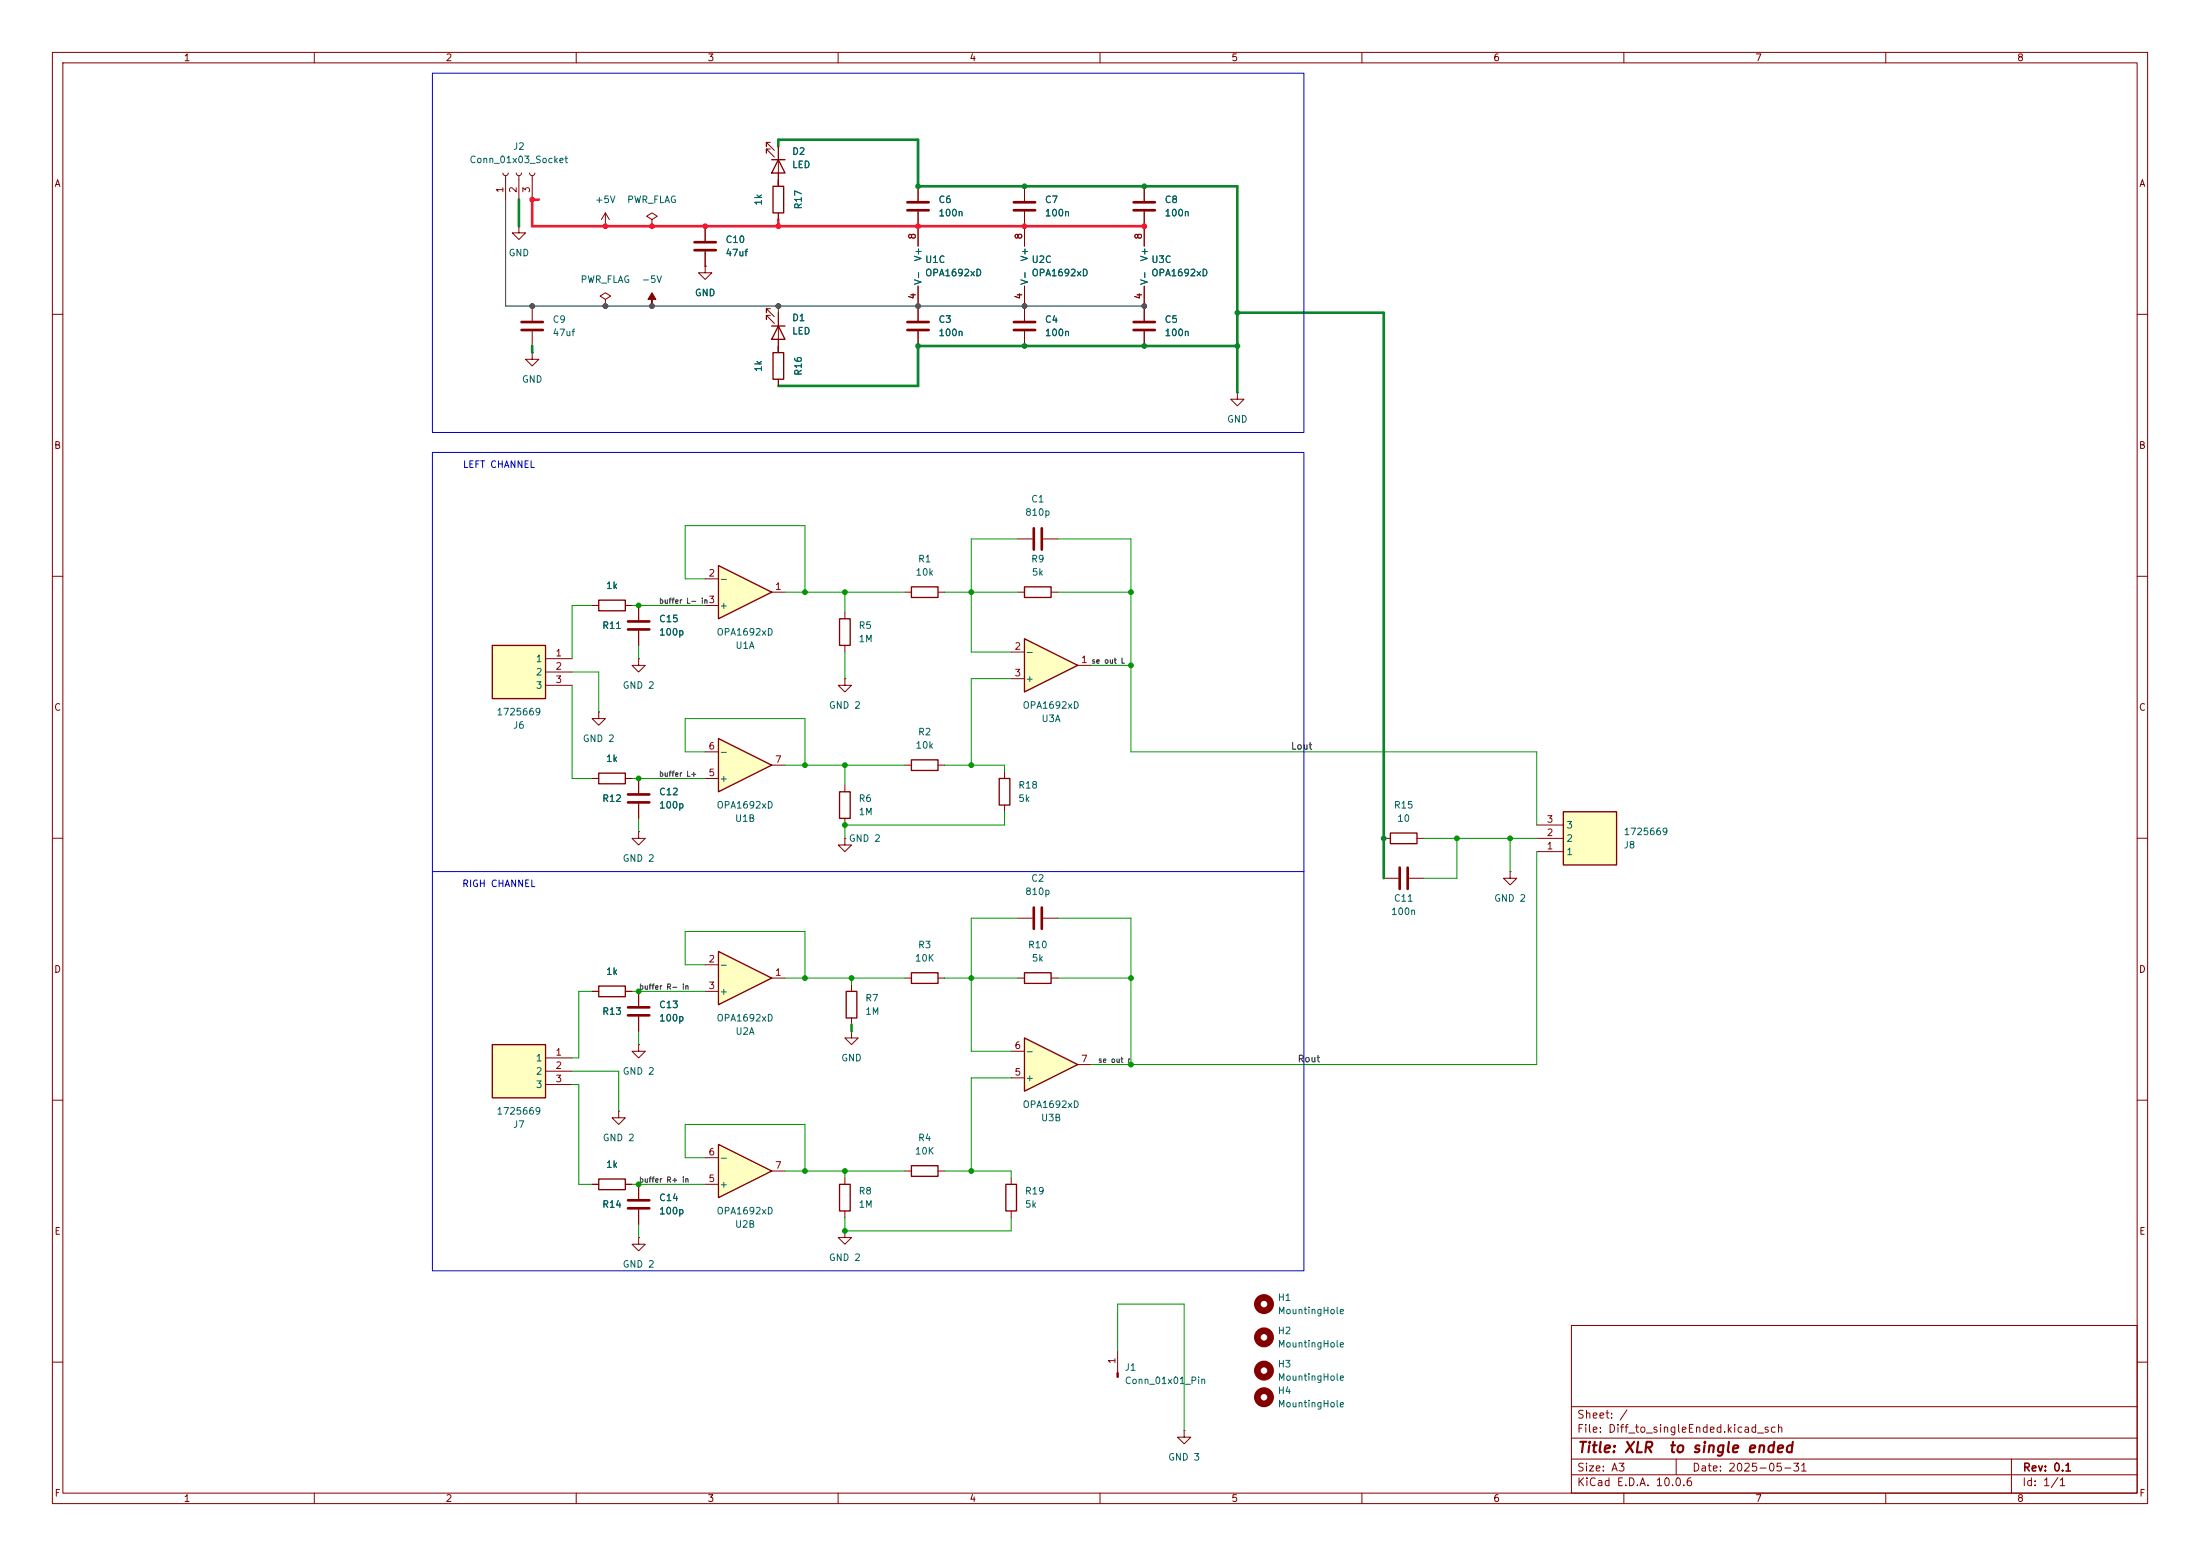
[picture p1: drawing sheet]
<svg xmlns="http://www.w3.org/2000/svg" width="420mm" height="297mm" viewBox="0 0 420 297" stroke-linecap="round" stroke-linejoin="round" font-family="sans-serif">
<g fill="none" stroke="#840000" stroke-width=".19">
<path d="M10 10h400v277h-400zM12 12h396v273h-396zM60 10v2M110 10v2M160 10v2M210 10v2M260 10v2M310 10v2M360 10v2M96 33l.2 .4 .3 .1 .4-.1 .1-.4M96.5 33.5v4.6M98.6 33l.1 .4 .4 .1 .3-.1 .2-.4"/>
<path d="M99.1 33.5v4.6M101.1 33l.1 .4 .4 .1 .4-.1 .1-.4M101.6 33.5v4.6M99.1 43.2v1.3h1.2l-1.2 1.2-1.3-1.2h1.3M99.1 43.2h.1M115.6 43.2h.1M115.6 40.6l-.8 1.3M115.6 40.6l.7 1.3M115.6 40.6v2.6M124.5 41.9l1-.6-1-.7-1.1 .7 1.1 .6v1.3M124.5 43.2h.1M195.6 43.2v3.8"/>
<path d="M195.6 54.6v3.8M218.4 43.2v3.8M218.4 54.6v6.6M10 60h2M218.4 63.2v2.8M408 60h2M10 110h2M161.3 116.8v1.3M408 110h2M161.3 123.2v1.3M10 160h2M408 160h2"/>
<path d="M10 210h2M408 210h2M300 253h108v32h-108zM10 260h2M300 278.5h108M300 274.5h108M300 268.5h108M320 278.5v3M384 278.5v6.5M408 260h2M60 285v2M110 285v2"/>
<path d="M160 285v2M210 285v2M260 285v2M300 281.5h108M310 285v2M360 285v2"/>
</g>
<path d="M216.4 61.5h4.1M216.4 63h4.1" fill="none" stroke="#840000" stroke-width=".51"/>
<path d="M160.3 118.1h2v5.1h-2z" fill="none" stroke="#840000" stroke-width=".25"/>
<path d="M195.6 121.9l10.1 5.1-10.1 5.1z" fill="#ffffc2"/>
<path d="M195.6 112h5.1v2h-5.1zM195.6 121.9l10.1 5.1-10.1 5.1z" fill="none" stroke="#840000" stroke-width=".25"/>
<g fill="none" stroke="#840000" stroke-width=".19">
<path d="M134.6 50.8v1.3h1.3l-1.3 1.2-1.3-1.2h1.3M134.6 50.8h.1M236.2 74.9v1.3h1.3l-1.3 1.3-1.3-1.3h1.3M236.2 74.9h.1M194.3 113h1.3M200.7 113h1.2M193 124.5h2.6M193 129.5h2.6M205.7 127h2.6M118.1 212.1v1.3h1.3l-1.3 1.2-1.3-1.2h1.3M118.1 212.1h.1M121.9 236.2v1.3h1.3l-1.3 1.3-1.3-1.3h1.3"/>
<path d="M121.9 236.2h.1"/>
</g>
<path d="M94 199.4h10.1v10.2h-10.1z" fill="#ffffc2"/>
<path d="M94 199.4h10.1v10.2h-10.1z" fill="none" stroke="#840000" stroke-width=".25"/>
<path d="M104.1 201.9h5.1M104.1 204.5h5.1M104.1 207h5.1" fill="none" stroke="#840000" stroke-width=".19"/>
<path d="M137.2 141l10.1 5.1-10.1 5z" fill="#ffffc2"/>
<path d="M137.2 141l10.1 5.1-10.1 5z" fill="none" stroke="#840000" stroke-width=".25"/>
<path d="M121.9 125.7v1.3h1.3l-1.3 1.3-1.3-1.3h1.3M121.9 125.7h.1M134.6 148.6h2.6M134.6 143.5h2.6M147.3 146.1h2.6M121.9 199.4v1.3h1.3l-1.3 1.2-1.3-1.2h1.3M121.9 199.4h.1" fill="none" stroke="#840000" stroke-width=".19"/>
<path d="M94 123.2h10.1v10.2h-10.1z" fill="#ffffc2"/>
<path d="M147.3 30.5h2.6M147.6 35.6h2v5h-2zM148.6 30.5l1.3 2.5h-2.6zM147.3 62.2h2.6M147.6 67.3h2v5.1h-2zM148.6 62.2l1.3 2.6h-2.6zM114.3 114.6h5.1v2h-5.1zM174 112h5.1v2h-5.1zM94 123.2h10.1v10.2h-10.1zM174 145h5.1v2.1h-5.1z" fill="none" stroke="#840000" stroke-width=".25"/>
<g fill="none" stroke="#840000" stroke-width=".19">
<path d="M147.1 27.2h-.8v.7v-.7l1.5 1.5M147.1 28.4h-.8v.8v-.8l1.5 1.6M148.6 27.9v7.7M175.3 35.6v2.8M195.6 35.6v2.8M218.4 35.6v2.8M101.6 58.4v2.8M134.6 43.2v2.8M134.6 48v2.8M147.1 58.9h-.8v.8v-.8l1.5 1.6M148.6 40.6v1.3M148.6 59.7v7.6"/>
<path d="M175.3 40.4v6.6M175.3 54.6v6.6M195.6 40.4v2.8M195.6 58.4v2.8M218.4 40.4v2.8M101.6 67.3v1.3h1.3l-1.3 1.3-1.3-1.3h1.3M101.6 67.3h.1M101.6 63.2v2.8M147.1 60.2h-.8v.8v-.8l1.5 1.5M148.6 72.4v1.3M175.3 63.2v2.8M195.6 63.2v2.8"/>
<path d="M113 115.6h1.3M119.4 115.6h1.2M121.9 115.6v2.8M172.7 113h1.3M179.1 113h1.2M194.3 102.9h2.8M199.1 102.9h2.8M104.1 125.7h5.1M104.1 128.3h5.1M104.1 130.8h5.1M114.3 135.9v1.3h1.3l-1.3 1.2-1.3-1.2h1.3M114.3 135.9h.1"/>
<path d="M121.9 120.4v2.8M161.3 129.5v1.3h1.3l-1.3 1.3-1.3-1.3h1.3M161.3 129.5h.1M121.9 158.8v1.2h1.3l-1.3 1.3-1.3-1.3h1.3M121.9 158.8h.1M172.7 146.1h1.3M179.1 146.1h1.2M288.3 166.4v1.2h1.3l-1.3 1.3-1.3-1.3h1.3M288.3 166.4h.1M161.3 234.9v1.3h1.3l-1.3 1.3-1.3-1.3h1.3M161.3 234.9h.1"/>
</g>
<g fill="none" stroke="#840000" stroke-width=".51">
<path d="M173.2 38.6h4.1M193.5 38.6h4.1M216.4 38.6h4.1M132.6 46.2h4.1M132.6 47.8h4.1M173.2 40.1h4.1M193.5 40.1h4.1M216.4 40.1h4.1M99.6 61.5h4M99.6 63h4M173.2 61.5h4.1M173.2 63h4.1"/>
<path d="M193.5 61.5h4.1M193.5 63h4.1M119.9 118.6h4.1M197.4 100.8v4.1M198.9 100.8v4.1M119.9 120.1h4.1"/>
</g>
<path d="M137.2 108l10.1 5-10.1 5.1z" fill="#ffffc2"/>
<path d="M137.2 108l10.1 5-10.1 5.1zM190.8 148.6h2v5.1h-2zM265.4 159h5.1v2h-5.1z" fill="none" stroke="#840000" stroke-width=".25"/>
<path d="M115.6 57.2l1-.7-1-.6-1 .6 1 .7v1.2M115.6 58.4h.1M124.5 58.4h.1M134.6 110.5h2.6M134.6 115.6h2.6M147.3 113h2.6M191.8 147.3v1.3M191.8 153.7v1.2M194.3 175.3h2.8M199.1 175.3h2.8M264.2 160h1.2M270.5 160h1.3" fill="none" stroke="#840000" stroke-width=".19"/>
<path d="M124.5 55.9l.7 1.3h-.7v1.2v-1.2h-.8z" fill="#840000" stroke="#840000" stroke-width=".19"/>
<path d="M197.4 173.2v4.1M198.9 173.2v4.1" fill="none" stroke="#840000" stroke-width=".51"/>
<path d="M298.4 154.9h10.2v10.2h-10.2z" fill="#ffffc2"/>
<path d="M298.4 154.9h10.2v10.2h-10.2z" fill="none" stroke="#840000" stroke-width=".25"/>
<path d="M293.4 157.5h5M264.2 167.6h2.8M269 167.6h2.8M293.4 162.6h5M293.4 160h5M213.4 257.8v4.2M226.1 273v1.3h1.2l-1.2 1.3-1.3-1.3h1.3M226.1 273h.1" fill="none" stroke="#840000" stroke-width=".19"/>
<path d="M267.2 165.6v4.1M268.7 165.6v4.1" fill="none" stroke="#840000" stroke-width=".51"/>
<path d="M213.2 262h.3v.9h-.3z" fill="#840000" stroke="#840000" stroke-width=".19"/>
<path d="M195.6 198.1l10.1 5.1-10.1 5.1z" fill="#ffffc2"/>
<path d="M114.3 147.6h5.1v2h-5.1zM160.3 151.1h2v5.1h-2zM114.3 188.2h5.1v2h-5.1zM161.5 189.2h2.1v5.1h-2.1zM174 185.7h5.1v2h-5.1zM195.6 185.7h5.1v2h-5.1zM195.6 198.1l10.1 5.1-10.1 5.1zM192 226.1h2.1v5h-2.1z" fill="none" stroke="#840000" stroke-width=".25"/>
<g fill="none" stroke="#840000" stroke-width=".19">
<path d="M113 148.6h1.3M119.4 148.6h1.2M121.9 148.6v2.8M121.9 153.4v2.8M161.3 149.9v1.2M161.3 156.2v1.3M161.3 160v1.3h1.3l-1.3 1.3-1.3-1.3h1.3M161.3 160h.1M113 189.2h1.3M119.4 189.2h1.2M121.9 189.2v2.8M121.9 194.1v2.8"/>
<path d="M162.6 196.9v1.2h1.2l-1.2 1.3-1.3-1.3h1.3M162.6 196.9h.1M162.6 188v1.2M162.6 194.3v1.3M172.7 186.7h1.3M179.1 186.7h1.2M194.3 186.7h1.3M200.7 186.7h1.2M193 205.7h2.6M193 200.7h2.6M205.7 203.2h2.6M193 224.8v1.3"/>
<path d="M193 231.1v1.3"/>
</g>
<g fill="none" stroke="#840000" stroke-width="1.3">
<circle cx="241.3" cy="255.3" r="1.27"/>
<circle cx="241.3" cy="248.9" r="1.27"/>
<circle cx="241.3" cy="261.6" r="1.27"/>
<circle cx="241.3" cy="266.7" r="1.27"/>
</g>
<path d="M119.9 153.2h4.1M119.9 151.6h4.1M119.9 193.8h4.1M119.9 192.3h4.1" fill="none" stroke="#840000" stroke-width=".51"/>
<path d="M137.2 218.4l10.1 5.1-10.1 5.1z" fill="#ffffc2"/>
<path d="M137.2 218.4l10.1 5.1-10.1 5.1z" fill="none" stroke="#840000" stroke-width=".25"/>
<path d="M134.6 226.1h2.6M134.6 221h2.6M147.3 223.5h2.6" fill="none" stroke="#840000" stroke-width=".19"/>
<path d="M137.2 181.6l10.1 5.1-10.1 5.1z" fill="#ffffc2"/>
<path d="M137.2 181.6l10.1 5.1-10.1 5.1zM114.3 225h5.1v2.1h-5.1zM160.3 226.1h2v5h-2zM174 222.5h5.1v2h-5.1z" fill="none" stroke="#840000" stroke-width=".25"/>
<g fill="none" stroke="#840000" stroke-width=".19">
<path d="M148.6 27.9v2.6M148.6 33v2.6M175.3 35.6v2.8M195.6 35.6v2.8M218.4 35.6v2.8M134.6 50.8h.1M134.6 43.2v2.8M134.6 48v2.8M148.6 40.6v1.3M148.6 59.7v2.5M175.3 40.4v6.6M175.3 54.6v6.6"/>
<path d="M195.6 40.4v6.6M195.6 54.6v6.6M218.4 40.4v6.6M218.4 54.6v6.6M148.6 64.8v2.5M148.6 72.4v1.3M175.3 63.2v2.8M195.6 63.2v2.8M218.4 63.2v2.8M113 115.6h1.3M119.4 115.6h1.2M121.9 115.6v2.8"/>
<path d="M121.9 120.4v2.8M113 148.6h1.3M119.4 148.6h1.2M121.9 148.6v2.8M121.9 153.4v2.8M113 189.2h1.3M119.4 189.2h1.2M121.9 189.2v2.8M121.9 194.1v2.8M134.6 184.2h2.6M134.6 189.2h2.6M147.3 186.7h2.6"/>
<path d="M113 226.1h1.3M119.4 226.1h1.2M121.9 226.1v2.8M121.9 230.9v2.8M161.3 224.8v1.3M161.3 231.1v1.3M172.7 223.5h1.3M179.1 223.5h1.2"/>
</g>
<path d="M119.9 230.6h4.1M119.9 229.1h4.1" fill="none" stroke="#840000" stroke-width=".51"/>
<path d="M82.5 14h166.4v68.6h-166.4zM82.5 86.4h166.4v156.2h-166.4zM82.5 166.4h166.4" fill="none" stroke="#0000c2" stroke-width=".19"/>
<g fill="none" stroke="#009600" stroke-width=".19">
<path d="M148.6 34.3v1.3M148.6 66v1.3M113 115.6h-3.8v10.1M120.6 115.6h14M134.6 110.5h-3.8v-10.2h22.9v12.7M149.9 113h22.8M161.3 113v3.8M180.3 113h14M194.3 102.9h-8.9v21.6h7.6M201.9 113h14M201.9 102.9h14v40.6h77.5v14M109.2 130.8v17.8h3.8"/>
<path d="M109.2 128.3h5.1v7.6M121.9 123.2v2.5M161.3 124.5v5M193 129.5h-7.6v16.6M208.3 127h7.6M120.6 148.6h14M121.9 156.2v2.6M134.6 143.5h-3.8v-6.3h22.9v8.9M149.9 146.1h22.8M161.3 146.1v3.8M180.3 146.1h11.5v1.2M191.8 154.9v2.6h-30.5v2.5"/>
<path d="M194.3 175.3h-8.9v25.4h7.6M201.9 175.3h14v27.9M271.8 160h21.6M278.1 160v7.6h-6.3M288.3 160v6.4M293.4 162.6v40.6h-85.1M113 189.2h-2.5v12.7h-1.3M120.6 189.2h14M121.9 196.9v2.5M134.6 184.2h-3.8v-6.4h22.9v8.9M149.9 186.7h22.8M162.6 186.7v1.3"/>
<path d="M180.3 186.7h14M201.9 186.7h14M109.2 207h1.3v19.1h2.5M109.2 204.5h8.9v7.6M193 205.7h-7.6v17.8M120.6 226.1h14M121.9 233.7v2.5M134.6 221h-3.8v-6.4h22.9v8.9M149.9 223.5h22.8M161.3 223.5v1.3M161.3 232.4v2.5h31.7v-2.5M180.3 223.5h12.7v1.3"/>
<path d="M213.4 257.8v-8.9h12.7v24.1"/>
</g>
<path d="M96.5 38.1v20.3h121.9M148.6 58.4v1.3" fill="none" stroke="#222" stroke-width=".19"/>
<path d="M102.9 38.1h-1.3v5.1h116.8M148.6 41.9v1.3" fill="none" stroke="#ff1a37" stroke-width=".51"/>
<path d="M99.1 38.1v5.1M148.6 27.9v-1.2h26.7v8.9h60.9v39.3M236.2 59.7h28v107.9M101.6 66v1.3M236.2 66h-60.9v7.7h-26.7M162.6 195.6v1.3" fill="none" stroke="#0a842d" stroke-width=".51"/>
<g fill="#0a842d" stroke="#0a842d" stroke-width=".19">
<circle cx="236.2" cy="59.7" r=".46"/>
<circle cx="218.4" cy="66" r=".46"/>
<circle cx="236.2" cy="66" r=".46"/>
<circle cx="195.6" cy="35.6" r=".46"/>
<circle cx="218.4" cy="35.6" r=".46"/>
<circle cx="175.3" cy="35.6" r=".46"/>
<circle cx="175.3" cy="66" r=".46"/>
<circle cx="195.6" cy="66" r=".46"/>
<circle cx="264.2" cy="160" r=".46"/>
</g>
<g fill="#ff1a37" stroke="#ff1a37" stroke-width=".19">
<circle cx="218.4" cy="43.2" r=".46"/>
<circle cx="101.6" cy="38.1" r=".46"/>
<circle cx="115.6" cy="43.2" r=".46"/>
<circle cx="148.6" cy="43.2" r=".46"/>
<circle cx="124.5" cy="43.2" r=".46"/>
<circle cx="134.6" cy="43.2" r=".46"/>
<circle cx="195.6" cy="43.2" r=".46"/>
<circle cx="175.3" cy="43.2" r=".46"/>
</g>
<g fill="#222" stroke="#222" stroke-width=".19">
<circle cx="218.4" cy="58.4" r=".46"/>
<circle cx="175.3" cy="58.4" r=".46"/>
<circle cx="195.6" cy="58.4" r=".46"/>
<circle cx="148.6" cy="58.4" r=".46"/>
<circle cx="101.6" cy="58.4" r=".46"/>
<circle cx="124.5" cy="58.4" r=".46"/>
<circle cx="115.6" cy="58.4" r=".46"/>
</g>
<g fill="#009600" stroke="#009600" stroke-width=".19">
<circle cx="215.9" cy="113" r=".46"/>
<circle cx="185.4" cy="113" r=".46"/>
<circle cx="215.9" cy="127" r=".46"/>
<circle cx="161.3" cy="113" r=".46"/>
<circle cx="161.3" cy="146.1" r=".46"/>
<circle cx="185.4" cy="146.1" r=".46"/>
<circle cx="153.7" cy="113" r=".46"/>
<circle cx="121.9" cy="115.6" r=".46"/>
<circle cx="153.7" cy="146.1" r=".46"/>
<circle cx="121.9" cy="148.6" r=".46"/>
<circle cx="161.3" cy="157.5" r=".46"/>
<circle cx="215.9" cy="186.7" r=".46"/>
<circle cx="215.9" cy="203.2" r=".46"/>
<circle cx="288.3" cy="160" r=".46"/>
<circle cx="278.1" cy="160" r=".46"/>
<circle cx="185.4" cy="186.7" r=".46"/>
<circle cx="162.6" cy="186.7" r=".46"/>
<circle cx="121.9" cy="189.2" r=".46"/>
<circle cx="121.9" cy="226.1" r=".46"/>
<circle cx="153.7" cy="186.7" r=".46"/>
<circle cx="153.7" cy="223.5" r=".46"/>
<circle cx="161.3" cy="234.9" r=".46"/>
<circle cx="185.4" cy="223.5" r=".46"/>
<circle cx="161.3" cy="223.5" r=".46"/>
</g>
<g font-size="2" fill="#840000">
<text x="301" y="277.8">Title: XLR</text>
<text x="318.4" y="277.8">to single ended</text>
</g>
<g font-size="1.5" fill="#840000">
<text x="300.9" y="273.8">File: Diff_to_singleEnded.kicad_sch</text>
<text x="300.9" y="271.1">Sheet: /</text>
<text x="300.9" y="281.2">Size: A3</text>
<text x="322.9" y="281.2">Date: 2025-05-31</text>
<text x="386" y="281.2">Rev: 0.1</text>
<text x="300.9" y="284">KiCad E.D.A. 10.0.6</text>
<text x="385.9" y="284">Id: 1/1</text>
</g>
<g font-size="1.3" fill="#840000">
<text x="35" y="12">1</text>
<text x="85" y="12">2</text>
<text x="135" y="12">3</text>
<text x="185" y="12">4</text>
<text x="235" y="12">5</text>
<text x="285" y="12">6</text>
<text x="335" y="12">7</text>
<text x="385" y="12">8</text>
<text x="10.3" y="36">A</text>
<text x="408.3" y="36">A</text>
<text x="10.2" y="86">B</text>
<text x="408.2" y="86">B</text>
<text x="10.2" y="136">C</text>
<text x="408.2" y="136">C</text>
<text x="10.2" y="186">D</text>
<text x="408.2" y="186">D</text>
<text x="10.3" y="236">E</text>
<text x="408.3" y="236">E</text>
<text x="10.3" y="286">F</text>
<text x="35" y="287">1</text>
<text x="85" y="287">2</text>
<text x="135" y="287">3</text>
<text x="185" y="287">4</text>
<text x="235" y="287">5</text>
<text x="285" y="287">6</text>
<text x="335" y="287">7</text>
<text x="385" y="287">8</text>
<text x="408.3" y="286">F</text>
</g>
<g font-size="1.3" fill="#006464">
<text x="97.8" y="28.9">J2</text>
<text x="151.1" y="29.9">D2</text>
<text x="89.5" y="31.4">Conn_01x03_Socket</text>
<text x="151.1" y="32.4">LED</text>
<text x="113.5" y="39.1">+5V</text>
<text x="119.6" y="39.1">PWR_FLAG</text>
<text x="145.7" y="39.3" transform="rotate(-90 145.7 39.3)">1k</text>
<text x="153.4" y="40.1" transform="rotate(-90 153.4 40.1)">R17</text>
<text x="179.1" y="39.1">C6</text>
<text x="179.1" y="41.6">100n</text>
<text x="199.4" y="39.1">C7</text>
<text x="199.4" y="41.6">100n</text>
<text x="222.2" y="39.1">C8</text>
<text x="222.2" y="41.6">100n</text>
<text x="138.4" y="46.7">C10</text>
<text x="97" y="49.2">GND</text>
<text x="138.4" y="49.2">47uf</text>
<text x="176.2" y="50" transform="rotate(-90 176.2 50)">V+</text>
<text x="176.5" y="50.5">U1C</text>
<text x="176.5" y="53">OPA1692xD</text>
<text x="196.5" y="50" transform="rotate(-90 196.5 50)">V+</text>
<text x="196.8" y="50.5">U2C</text>
<text x="196.8" y="53">OPA1692xD</text>
<text x="219.4" y="50" transform="rotate(-90 219.4 50)">V+</text>
<text x="219.7" y="50.5">U3C</text>
<text x="219.7" y="53">OPA1692xD</text>
<text x="110.7" y="54.3">PWR_FLAG</text>
<text x="122.4" y="54.3">-5V</text>
<text x="132.6" y="56.8">GND</text>
<text x="176.2" y="54.5" transform="rotate(-90 176.2 54.5)">V-</text>
<text x="196.5" y="54.5" transform="rotate(-90 196.5 54.5)">V-</text>
<text x="219.4" y="54.5" transform="rotate(-90 219.4 54.5)">V-</text>
<text x="105.4" y="61.9">C9</text>
<text x="105.4" y="64.5">47uf</text>
<text x="151.1" y="61.6">D1</text>
<text x="151.1" y="64.1">LED</text>
<text x="179.1" y="61.9">C3</text>
<text x="179.1" y="64.5">100n</text>
<text x="199.4" y="61.9">C4</text>
<text x="199.4" y="64.5">100n</text>
<text x="222.2" y="61.9">C5</text>
<text x="222.2" y="64.5">100n</text>
<text x="145.7" y="71.1" transform="rotate(-90 145.7 71.1)">1k</text>
<text x="153.4" y="71.8" transform="rotate(-90 153.4 71.8)">R16</text>
<text x="99.5" y="73.4">GND</text>
<text x="234.2" y="81">GND</text>
<text x="195.6" y="98.8">810p</text>
<text x="196.8" y="96.2">C1</text>
<text x="175.2" y="107.6">R1</text>
<text x="196.8" y="107.6">R9</text>
<text x="115.6" y="112.7">1k</text>
<text x="137.3" y="111.5">-</text>
<text x="174.7" y="110.2">10k</text>
<text x="196.9" y="110.2">5k</text>
<text x="125.7" y="119.1">C15</text>
<text x="137.3" y="116.5">+</text>
<text x="114.9" y="120.3">R11</text>
<text x="125.7" y="121.6">100p</text>
<text x="136.7" y="121.6">OPA1692xD</text>
<text x="140.3" y="124.2">U1A</text>
<text x="163.8" y="120.3">R5</text>
<text x="163.8" y="122.9">1M</text>
<text x="195.7" y="125.4">-</text>
<text x="102.2" y="126.7">1</text>
<text x="102.2" y="129.2">2</text>
<text x="102.2" y="131.8">3</text>
<text x="118.8" y="131.8">GND 2</text>
<text x="195.7" y="130.5">+</text>
<text x="94.7" y="136.9">1725669</text>
<text x="158.1" y="135.6">GND 2</text>
<text x="195.1" y="135.6">OPA1692xD</text>
<text x="97.8" y="139.4">J6</text>
<text x="111.1" y="141.9">GND 2</text>
<text x="174.7" y="143.2">10k</text>
<text x="175.2" y="140.7">R2</text>
<text x="198.7" y="138.1">U3A</text>
<text x="115.6" y="145.7">1k</text>
<text x="137.3" y="149.6">+</text>
<text x="137.3" y="144.5">-</text>
<text x="114.9" y="153.4">R12</text>
<text x="125.7" y="152.1">C12</text>
<text x="125.7" y="154.6">100p</text>
<text x="136.7" y="154.6">OPA1692xD</text>
<text x="163.8" y="153.4">R6</text>
<text x="163.8" y="155.9">1M</text>
<text x="194.3" y="150.8">R18</text>
<text x="194.3" y="153.4">5k</text>
<text x="266" y="154.6">R15</text>
<text x="140.2" y="157.2">U1B</text>
<text x="161.9" y="161">GND 2</text>
<text x="266.6" y="157.2">10</text>
<text x="298.9" y="161">2</text>
<text x="298.9" y="158.4">3</text>
<text x="309.9" y="159.7">1725669</text>
<text x="118.8" y="164.8">GND 2</text>
<text x="298.9" y="163.5">1</text>
<text x="309.9" y="162.3">J8</text>
<text x="195.6" y="171.1">810p</text>
<text x="196.8" y="168.6">C2</text>
<text x="266" y="172.4">C11</text>
<text x="285.1" y="172.4">GND 2</text>
<text x="265.5" y="175">100n</text>
<text x="137.3" y="185.1">-</text>
<text x="174.6" y="183.8">10K</text>
<text x="175.2" y="181.3">R3</text>
<text x="196.1" y="181.3">R10</text>
<text x="196.9" y="183.8">5k</text>
<text x="115.6" y="186.4">1k</text>
<text x="137.3" y="190.2">+</text>
<text x="165.1" y="191.5">R7</text>
<text x="114.9" y="194">R13</text>
<text x="125.7" y="192.7">C13</text>
<text x="125.7" y="195.3">100p</text>
<text x="136.7" y="195.3">OPA1692xD</text>
<text x="140.3" y="197.8">U2A</text>
<text x="165.1" y="194">1M</text>
<text x="102.2" y="202.9">1</text>
<text x="160.5" y="202.9">GND</text>
<text x="195.7" y="201.6">-</text>
<text x="102.2" y="205.4">2</text>
<text x="102.2" y="208">3</text>
<text x="118.8" y="205.4">GND 2</text>
<text x="195.7" y="206.7">+</text>
<text x="94.7" y="213.1">1725669</text>
<text x="97.8" y="215.6">J7</text>
<text x="195.1" y="211.8">OPA1692xD</text>
<text x="198.6" y="214.3">U3B</text>
<text x="115" y="218.1">GND 2</text>
<text x="137.3" y="221.9">-</text>
<text x="174.6" y="220.7">10K</text>
<text x="175.2" y="218.1">R4</text>
<text x="115.6" y="223.2">1k</text>
<text x="137.3" y="227">+</text>
<text x="114.9" y="230.8">R14</text>
<text x="125.7" y="229.6">C14</text>
<text x="125.7" y="232.1">100p</text>
<text x="136.7" y="232.1">OPA1692xD</text>
<text x="163.8" y="228.3">R8</text>
<text x="163.8" y="230.8">1M</text>
<text x="195.6" y="228.3">R19</text>
<text x="195.6" y="230.8">5k</text>
<text x="140.2" y="234.6">U2B</text>
<text x="118.8" y="242.3">GND 2</text>
<text x="158.1" y="241">GND 2</text>
<text x="243.8" y="248.6">H1</text>
<text x="243.8" y="251.2">MountingHole</text>
<text x="243.8" y="255">H2</text>
<text x="243.8" y="257.5">MountingHole</text>
<text x="214.6" y="261.9">J1</text>
<text x="243.8" y="261.3">H3</text>
<text x="243.8" y="263.9">MountingHole</text>
<text x="214.6" y="264.5">Conn_01x01_Pin</text>
<text x="243.8" y="266.4">H4</text>
<text x="243.8" y="268.9">MountingHole</text>
<text x="222.9" y="279.1">GND 3</text>
</g>
<g font-size="1.3" fill="#a90000">
<text x="96.4" y="36.9" transform="rotate(-90 96.4 36.9)">1</text>
<text x="98.9" y="36.9" transform="rotate(-90 98.9 36.9)">2</text>
<text x="101.5" y="36.9" transform="rotate(-90 101.5 36.9)">3</text>
<text x="175.1" y="45.8" transform="rotate(-90 175.1 45.8)">8</text>
<text x="195.4" y="45.8" transform="rotate(-90 195.4 45.8)">8</text>
<text x="218.3" y="45.8" transform="rotate(-90 218.3 45.8)">8</text>
<text x="175.1" y="57.2" transform="rotate(-90 175.1 57.2)">4</text>
<text x="195.4" y="57.2" transform="rotate(-90 195.4 57.2)">4</text>
<text x="218.3" y="57.2" transform="rotate(-90 218.3 57.2)">4</text>
<text x="135.2" y="110.4">2</text>
<text x="147.9" y="112.9">1</text>
<text x="135.2" y="115.4">3</text>
<text x="105.9" y="125.6">1</text>
<text x="193.6" y="124.3">2</text>
<text x="105.9" y="128.1">2</text>
<text x="105.9" y="130.7">3</text>
<text x="193.6" y="129.4">3</text>
<text x="206.3" y="126.9">1</text>
<text x="135.2" y="143.4">6</text>
<text x="135.2" y="148.5">5</text>
<text x="147.9" y="145.9">7</text>
<text x="295.2" y="159.9">2</text>
<text x="295.2" y="157.3">3</text>
<text x="295.2" y="162.4">1</text>
<text x="135.2" y="184">2</text>
<text x="135.2" y="189.1">3</text>
<text x="147.9" y="186.6">1</text>
<text x="105.9" y="201.8">1</text>
<text x="193.6" y="200.5">6</text>
<text x="206.3" y="203.1">7</text>
<text x="105.9" y="204.3">2</text>
<text x="105.9" y="206.9">3</text>
<text x="193.6" y="205.6">5</text>
<text x="135.2" y="220.8">6</text>
<text x="135.2" y="225.9">5</text>
<text x="147.9" y="223.4">7</text>
<text x="213.2" y="260.4" transform="rotate(-90 213.2 260.4)">1</text>
</g>
<g font-size="1.3" fill="#0000c2">
<text x="88.3" y="89.6">LEFT CHANNEL</text>
<text x="88.1" y="169.6">RIGH CHANNEL</text>
</g>
<g font-size="1.3" fill="#0f0f0f">
<text x="246.4" y="143.4">Lout</text>
<text x="247.6" y="203.1">Rout</text>
</g>
<g font-size="1" fill="#0f0f0f">
<text x="125.7" y="115.5">buffer L- in</text>
<text x="208.3" y="126.9">se out L</text>
<text x="125.7" y="148.5">buffer L+</text>
<text x="121.9" y="189.1">buffer R- in</text>
<text x="209.6" y="203.1">se out r</text>
<text x="121.9" y="226">buffer R+ in</text>
</g>
</svg>
